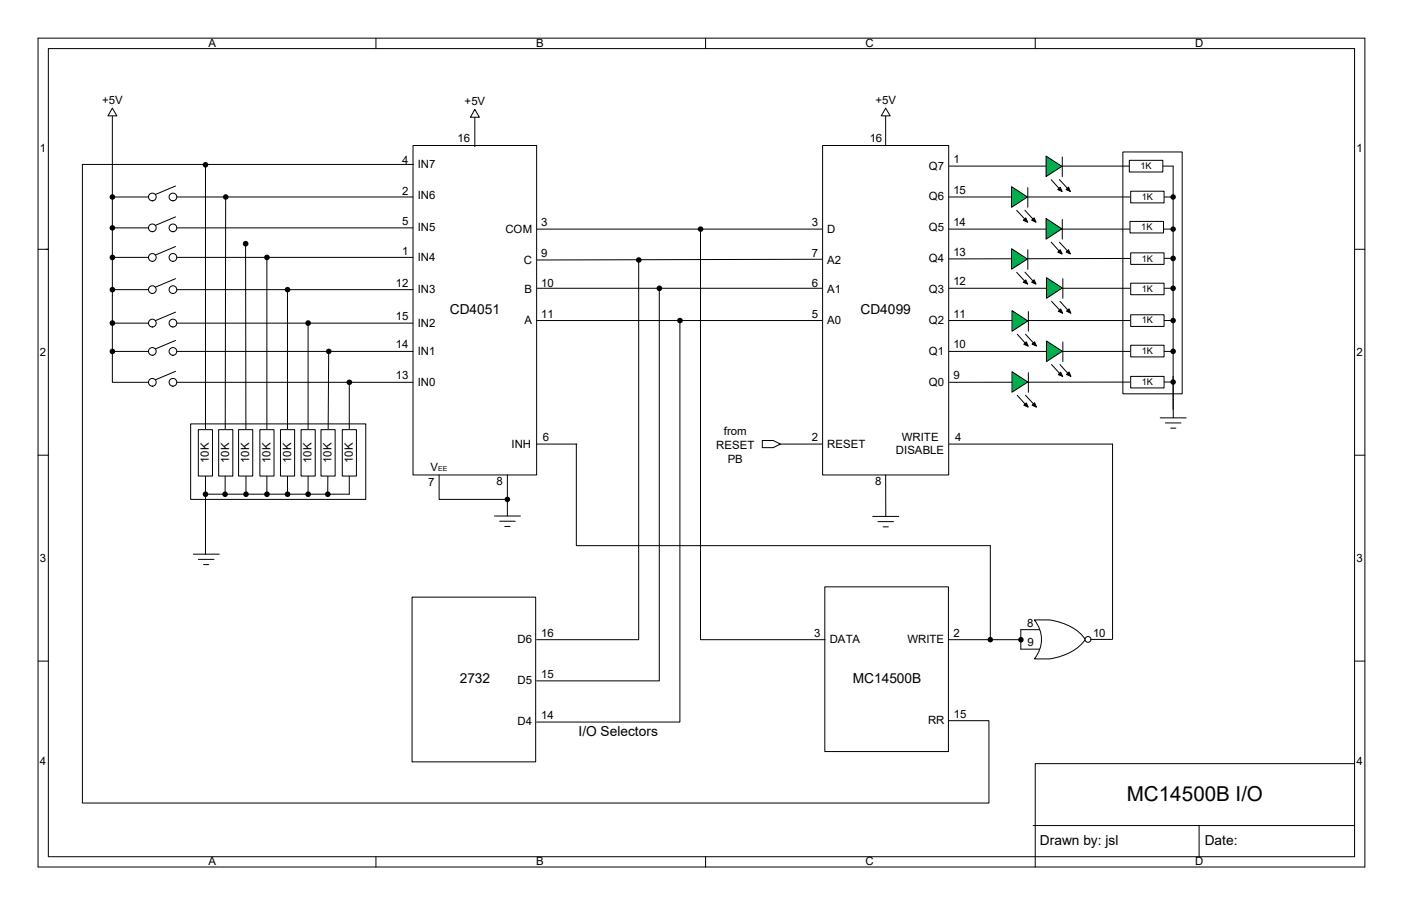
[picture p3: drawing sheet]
<svg xmlns="http://www.w3.org/2000/svg" width="432mm" height="279mm" viewBox="0 0 432 279" stroke-linecap="round" stroke-linejoin="round" font-family="sans-serif">
<path d="M346.1 46.9h18.3v74.6h-18.3z" fill="none" stroke="#000" stroke-width=".31"/>
<path d="M58.8 130.7h53.9v23.3h-53.9z" fill="#fff"/>
<path d="M58.8 130.7h53.9v23.3h-53.9zM240.1 136.9h102.8" fill="none" stroke="#000" stroke-width=".31"/>
<path d="M127 184.1h38.1v50.8h-38.1z" fill="#fff"/>
<path d="M127 184.1h38.1v50.8h-38.1z" fill="none" stroke="#000" stroke-width=".31"/>
<path d="M254.2 181h38.1v50.8h-38.1z" fill="#fff"/>
<g fill="none" stroke="#000" stroke-width=".31">
<path d="M11.7 11.8h409v255.6h-409zM115.9 11.8v3.2M217.5 11.8v3.2M319.1 11.8v3.2M291.6 51.2h70M11.7 76.9h3.2M165.4 70.7h196.2M291.6 60.7h70M361.6 79.7l-196.2 .5M417.5 76.9h3.2M165.4 88.9h196.2M11.7 140.4h3.2"/>
<path d="M417.5 140.4h3.2M254.2 181h38.1v50.8h-38.1zM11.7 203.9h3.2M417.5 203.9h3.2M417.5 235.5h-98.4v28.6M318.4 254.6h99.1M369.6 254.6v9.6M14.9 264.2v-249.2h402.6v249.2h-402.6M115.9 264.2v3.2M217.5 264.2v3.2M319.1 264.2v3.2"/>
</g>
<g fill="#000">
<circle cx="361.6" cy="70.7" r=".85"/>
<circle cx="361.6" cy="60.7" r=".85"/>
<circle cx="361.6" cy="79.7" r=".86"/>
<circle cx="361.6" cy="88.9" r=".86"/>
</g>
<path d="M127.3 44.9h38.1v101.6h-38.1z" fill="#fff"/>
<path d="M127.3 44.9h38.1v101.6h-38.1zM53.3 60.7h74M53.3 70.3h74M53.3 79.4h74M53.3 89.3h74M53.3 99.7h74M165.4 98.8h196.2M53.3 108.4h74M53.3 117.9h74M282.6 108.4h79" fill="none" stroke="#000" stroke-width=".31"/>
<g fill="#000">
<circle cx="361.6" cy="98.8" r=".85"/>
<circle cx="361.6" cy="108.4" r=".86"/>
</g>
<path d="M253.5 44.9h38.9v101.6h-38.9z" fill="#fff"/>
<path d="M273 35.3v9.6M253.5 44.9h38.9v101.6h-38.9zM215.9 70.7v126.6h38.4M196.8 80.2v117.1h-31.4M203.2 88.9v121.1h-37.8M209.5 98.8v123.9h-44.1M269 159.3h8M273 146.5v12.8M270.6 160.9h4.8M272.2 162.5h1.6M292.4 197.3h22.3" fill="none" stroke="#000" stroke-width=".31"/>
<g fill="#000">
<circle cx="215.9" cy="70.6" r=".86"/>
<circle cx="196.9" cy="80.2" r=".86"/>
<circle cx="203.2" cy="88.9" r=".87"/>
<circle cx="209.6" cy="98.8" r=".86"/>
<circle cx="314.7" cy="197.3" r=".86"/>
</g>
<path d="M273 33.4l1.4 2.3h-2.8z" fill="#fff"/>
<path d="M146.3 35.7v9.6M273 33.4l1.4 2.3h-2.8z" fill="none" stroke="#000" stroke-width=".31"/>
<path d="M146.3 33.7l1.4 2.5h-2.7z" fill="#fff"/>
<path d="M146.3 33.7l1.4 2.5h-2.7zM152.4 159.1h8M156.4 146.5v12.6M154 160.7h4.8M155.6 162.3h1.6" fill="none" stroke="#000" stroke-width=".31"/>
<path d="M348.1 49.4h10.3v3.6h-10.3z" fill="#fff"/>
<path d="M348.1 49.4h10.3v3.6h-10.3z" fill="none" stroke="#000" stroke-width=".31"/>
<path d="M348.3 68.3h10.3v3.5h-10.3z" fill="#fff"/>
<path d="M348.3 68.3h10.3v3.5h-10.3z" fill="none" stroke="#000" stroke-width=".31"/>
<path d="M348.5 59h10.3v3.6h-10.3z" fill="#fff"/>
<path d="M348.5 59h10.3v3.6h-10.3z" fill="none" stroke="#000" stroke-width=".31"/>
<path d="M348.5 78h10.3v3.5h-10.3z" fill="#fff"/>
<path d="M348.5 78h10.3v3.5h-10.3z" fill="none" stroke="#000" stroke-width=".31"/>
<path d="M348.5 87.3h10.3v3.6h-10.3z" fill="#fff"/>
<path d="M348.5 87.3h10.3v3.6h-10.3z" fill="none" stroke="#000" stroke-width=".31"/>
<path d="M348.5 97.1h10.3v3.6h-10.3z" fill="#fff"/>
<path d="M348.5 97.1h10.3v3.6h-10.3z" fill="none" stroke="#000" stroke-width=".31"/>
<path d="M348.5 106.5h10.3v3.6h-10.3z" fill="#fff"/>
<g fill="none" stroke="#000" stroke-width=".31">
<path d="M361.6 51.2v75M69.6 60.7l-.2 91.7M75.7 75.1l.1 77.3M82.3 79.4v73M88.6 89.3v63.1M95 99.7v52.7M101.3 108.4l-.3 44M107.7 117.9v34.5h-44.4M348.5 106.5h10.3v3.6h-10.3zM63.3 158.2v12.7M59.6 170.9h8M61.1 172.5h4.9"/>
<path d="M62.7 174.1h1.6"/>
</g>
<g fill="#000">
<circle cx="69.6" cy="60.7" r=".86"/>
<circle cx="75.7" cy="75.2" r=".87"/>
<circle cx="82.3" cy="79.4" r=".87"/>
<circle cx="88.6" cy="89.3" r=".86"/>
<circle cx="95" cy="99.6" r=".87"/>
<circle cx="101.3" cy="108.4" r=".86"/>
<circle cx="107.7" cy="117.9" r=".86"/>
<circle cx="63.3" cy="152.4" r=".86"/>
<circle cx="69.4" cy="152.4" r=".87"/>
<circle cx="75.8" cy="152.4" r=".86"/>
<circle cx="82.3" cy="152.4" r=".87"/>
<circle cx="88.6" cy="152.4" r=".87"/>
<circle cx="95" cy="152.4" r=".87"/>
<circle cx="101" cy="152.4" r=".87"/>
</g>
<path d="M67.4 132.5h4.4v14.3h-4.4z" fill-rule="evenodd" fill="#fff"/>
<path d="M67.4 132.5h4.4v14.3h-4.4z" fill="none" stroke="#000" stroke-width=".31"/>
<path d="M73.5 132.5h4.4v14.3h-4.4z" fill-rule="evenodd" fill="#fff"/>
<path d="M73.5 132.5h4.4v14.3h-4.4z" fill="none" stroke="#000" stroke-width=".31"/>
<path d="M80.1 132.5h4.4v14.3h-4.4z" fill-rule="evenodd" fill="#fff"/>
<path d="M80.1 132.5h4.4v14.3h-4.4z" fill="none" stroke="#000" stroke-width=".31"/>
<path d="M86.4 132.5h4.4v14.3h-4.4z" fill-rule="evenodd" fill="#fff"/>
<path d="M86.4 132.5h4.4v14.3h-4.4z" fill="none" stroke="#000" stroke-width=".31"/>
<path d="M92.8 132.5h4.4v14.3h-4.4z" fill-rule="evenodd" fill="#fff"/>
<path d="M92.8 132.5h4.4v14.3h-4.4z" fill="none" stroke="#000" stroke-width=".31"/>
<path d="M98.9 132.5h4.4v14.3h-4.4z" fill-rule="evenodd" fill="#fff"/>
<path d="M98.9 132.5h4.4v14.3h-4.4z" fill="none" stroke="#000" stroke-width=".31"/>
<path d="M105.5 132.5h4.4v14.3h-4.4z" fill-rule="evenodd" fill="#fff"/>
<path d="M34.6 35.7v82.2h12.3M34.6 60.7h12.3M34.6 70.3h12.3M34.6 79.4h12.3M34.6 89.3h12.3M34.6 99.7h12.3M34.6 108.4h12.3M105.5 132.5h4.4v14.3h-4.4z" fill="none" stroke="#000" stroke-width=".31"/>
<g fill="#000">
<circle cx="34.6" cy="79.4" r=".87"/>
<circle cx="34.7" cy="60.8" r=".86"/>
<circle cx="34.7" cy="70.3" r=".86"/>
<circle cx="34.6" cy="99.6" r=".87"/>
<circle cx="34.7" cy="89.3" r=".86"/>
<circle cx="34.7" cy="108.4" r=".86"/>
</g>
<circle cx="47" cy="60.7" r="1.19" fill="#fff"/>
<circle cx="47" cy="60.7" r="1.19" fill="none" stroke="#000" stroke-width=".31"/>
<circle cx="53.3" cy="60.7" r="1.19" fill="#fff"/>
<g fill="none" stroke="#000" stroke-width=".31">
<path d="M54.1 57.4l-6.2 2.6"/>
<circle cx="53.3" cy="60.7" r="1.19"/>
</g>
<circle cx="47" cy="70.3" r="1.19" fill="#fff"/>
<circle cx="47" cy="70.3" r="1.19" fill="none" stroke="#000" stroke-width=".31"/>
<circle cx="53.3" cy="70.3" r="1.19" fill="#fff"/>
<g fill="none" stroke="#000" stroke-width=".31">
<path d="M54.1 66.9l-6.2 2.6"/>
<circle cx="53.3" cy="70.3" r="1.19"/>
</g>
<circle cx="46.9" cy="79.4" r="1.2" fill="#fff"/>
<circle cx="46.9" cy="79.4" r="1.2" fill="none" stroke="#000" stroke-width=".31"/>
<circle cx="53.3" cy="79.4" r="1.2" fill="#fff"/>
<g fill="none" stroke="#000" stroke-width=".31">
<path d="M54.1 76l-6.2 2.7"/>
<circle cx="53.3" cy="79.4" r="1.2"/>
</g>
<circle cx="47" cy="89.3" r="1.19" fill="#fff"/>
<circle cx="47" cy="89.3" r="1.19" fill="none" stroke="#000" stroke-width=".31"/>
<circle cx="53.3" cy="89.3" r="1.19" fill="#fff"/>
<g fill="none" stroke="#000" stroke-width=".31">
<path d="M54.1 85.9l-6.2 2.7"/>
<circle cx="53.3" cy="89.3" r="1.19"/>
</g>
<circle cx="46.9" cy="99.6" r="1.19" fill="#fff"/>
<circle cx="46.9" cy="99.6" r="1.19" fill="none" stroke="#000" stroke-width=".31"/>
<circle cx="53.3" cy="99.6" r="1.19" fill="#fff"/>
<g fill="none" stroke="#000" stroke-width=".31">
<path d="M54.1 96.3l-6.2 2.6"/>
<circle cx="53.3" cy="99.6" r="1.19"/>
</g>
<circle cx="47" cy="108.4" r="1.19" fill="#fff"/>
<circle cx="47" cy="108.4" r="1.19" fill="none" stroke="#000" stroke-width=".31"/>
<circle cx="53.3" cy="108.4" r="1.19" fill="#fff"/>
<g fill="none" stroke="#000" stroke-width=".31">
<path d="M54.1 105l-6.2 2.6"/>
<circle cx="53.3" cy="108.4" r="1.19"/>
</g>
<circle cx="47" cy="117.9" r="1.19" fill="#fff"/>
<circle cx="47" cy="117.9" r="1.19" fill="none" stroke="#000" stroke-width=".31"/>
<circle cx="53.3" cy="117.9" r="1.19" fill="#fff"/>
<g fill="none" stroke="#000" stroke-width=".31">
<path d="M54.1 114.5l-6.2 2.6"/>
<circle cx="53.3" cy="117.9" r="1.19"/>
</g>
<path d="M34.6 33.4l1.4 2.3h-2.7z" fill="#fff"/>
<path d="M34.6 33.4l1.4 2.3h-2.7zM324 55.4l2.3 2.6M326 58.5l.8-.8 .6 1.4zM326.5 55.4l2.4 2.6M329.3 57.7l.6 1.4-1.3-.6z" fill="none" stroke="#000" stroke-width=".31"/>
<path d="M326 58.5l.8-.8 .6 1.4zM329.3 57.7l.6 1.4-1.3-.6z" fill="#000"/>
<path d="M322.4 48.1l4.9 3.2-4.9 3.1z" fill="#00b050"/>
<path d="M25.4 50.7h102M63.3 50.8v107.4M322.4 48.1l4.9 3.2-4.9 3.1zM327.4 48.4v6.1" fill="none" stroke="#000" stroke-width=".31"/>
<circle cx="63.3" cy="50.8" r=".86" fill="#000"/>
<path d="M61.1 132.5h4.4v14.3h-4.4z" fill-rule="evenodd" fill="#fff"/>
<path d="M25.4 50.7v196.9h279.4v-25.4h-12.4M313.4 64.9l2.4 2.6M315.4 67.9l.7-.7 .6 1.3zM315.9 64.9l2.4 2.6M318 67.9l.7-.7 .6 1.3zM61.1 132.5h4.4v14.3h-4.4z" fill="none" stroke="#000" stroke-width=".31"/>
<path d="M315.4 67.9l.7-.7 .6 1.3zM318 67.9l.7-.7 .6 1.3z" fill="#000"/>
<path d="M311.8 57.6l4.9 3.1-4.9 3.2z" fill="#00b050"/>
<path d="M311.8 57.6l4.9 3.1-4.9 3.2zM316.8 57.9v6M324 74.7l2.3 2.6M326.5 74.7l2.4 2.6M326.8 77l.6 1.4-1.4-.6zM329.3 77l.6 1.3-1.3-.6zM165.4 136.9h12.4M177.6 136.9v31.4h127.6v29M234.9 135.8h3.4l2.2 1.1-2.2 1.1h-3.4zM342.9 136.9v60.3M135.3 146.5v7.5h21.1" fill="none" stroke="#000" stroke-width=".31"/>
<g fill="#000">
<path d="M326.8 77l.6 1.4-1.4-.6zM329.3 77l.6 1.3-1.3-.6z"/>
<circle cx="156.4" cy="154" r=".85"/>
<circle cx="305.2" cy="197.3" r=".85"/>
</g>
<path d="M322.4 67.4l4.9 3.2-4.9 3.1z" fill="#00b050"/>
<path d="M322.4 67.4l4.9 3.2-4.9 3.1zM327.4 67.7v6M313.4 84l2.4 2.6M315.4 87l.7-.7 .6 1.3zM315.9 83.9l2.4 2.7M318.7 86.3l.6 1.3-1.3-.6z" fill="none" stroke="#000" stroke-width=".31"/>
<path d="M315.4 87l.7-.7 .6 1.3zM318.7 86.3l.6 1.3-1.3-.6z" fill="#000"/>
<path d="M311.8 76.7l4.9 3.2-4.9 3.1z" fill="#00b050"/>
<path d="M311.8 76.7l4.9 3.2-4.9 3.1zM316.8 77v6.1M324.1 92.9l2.4 2.6M326.7 92.9l2.4 2.6M326.9 95.2l.6 1.4-1.3-.6zM328.7 96l.8-.8 .6 1.4z" fill="none" stroke="#000" stroke-width=".31"/>
<path d="M326.9 95.2l.6 1.4-1.3-.6zM328.7 96l.8-.8 .6 1.4z" fill="#000"/>
<path d="M322.5 85.6l4.9 3.2-4.9 3.2z" fill="#00b050"/>
<path d="M322.5 85.6l4.9 3.2-4.9 3.2zM327.6 85.9v6.1M313.5 103.1l2.4 2.6M316.1 103.1l2.4 2.6M316.3 105.4l.6 1.4-1.3-.6zM318.1 106.1l.8-.7 .5 1.3z" fill="none" stroke="#000" stroke-width=".31"/>
<path d="M316.3 105.4l.6 1.4-1.3-.6zM318.1 106.1l.8-.7 .5 1.3z" fill="#000"/>
<path d="M311.9 95.8l4.9 3.2-4.9 3.2z" fill="#00b050"/>
<path d="M311.9 95.8l4.9 3.2-4.9 3.2zM316.9 96.1v6.1M324.1 112.4l2.4 2.7M326.7 112.4l2.4 2.7M326.9 114.8l.6 1.3-1.3-.6zM329.5 114.7l.6 1.4-1.4-.6z" fill="none" stroke="#000" stroke-width=".31"/>
<path d="M326.9 114.8l.6 1.3-1.3-.6zM329.5 114.7l.6 1.4-1.4-.6z" fill="#000"/>
<path d="M322.5 105.2l4.9 3.1-4.9 3.2z" fill="#00b050"/>
<path d="M322.5 105.2l4.9 3.1-4.9 3.2zM327.6 105.5v6M361.6 117.8l-68.9 .1M313.5 121.9l2.4 2.6M315.6 125l.7-.8 .6 1.4zM316.1 121.9l2.4 2.6M318.1 125l.8-.8 .5 1.4z" fill="none" stroke="#000" stroke-width=".31"/>
<g fill="#000">
<path d="M315.6 125l.7-.8 .6 1.4zM318.1 125l.8-.8 .5 1.4z"/>
<circle cx="361.6" cy="117.8" r=".85"/>
</g>
<path d="M311.9 114.6l4.9 3.2-4.9 3.1z" fill="#00b050"/>
<path d="M311.9 114.6l4.9 3.2-4.9 3.1zM316.9 114.9v6.1M314.6 194.2h12M326.6 197.2h12.1M314.6 200.2h12" fill="none" stroke="#000" stroke-width=".31"/>
<path d="M318.8 191.2a19.1 19.1 0 0 1 9.8 1.4l2.1 1.1 1.8 1.2 2 2.3a15.5 15.5 0 0 1-11 6h-4.7a9.3 9.3 0 0 0 0-12z" fill-rule="evenodd" fill="#fff"/>
<path d="M318.8 191.2a19.1 19.1 0 0 1 9.8 1.4l2.1 1.1 1.8 1.2 2 2.3a15.5 15.5 0 0 1-11 6h-4.7a9.3 9.3 0 0 0 0-12z" fill="none" stroke="#000" stroke-width=".31"/>
<circle cx="335.4" cy="197.2" r=".9" fill="#fff"/>
<g fill="none" stroke="#000" stroke-width=".31">
<path d="M314.6 194.2v6M338.7 197.2h3.9"/>
<circle cx="335.4" cy="197.2" r=".9"/>
</g>
<path d="M348.5 116.1h10.3v3.5h-10.3z" fill="#fff"/>
<path d="M348.5 116.1h10.3v3.5h-10.3zM361.6 116v12.9M357.6 128.9h8M359.2 130.4h4.8M360.8 132h1.6" fill="none" stroke="#000" stroke-width=".31"/>
<text font-size="6.3" x="347.3" y="247.1">MC14500B I/O</text>
<g font-size="4.2">
<text x="138.6" y="96.9">CD4051</text>
<text x="265.2" y="96.9">CD4099</text>
<text x="141.7" y="210.5">2732</text>
<text x="262.8" y="210.5">MC14500B</text>
<text x="178.3" y="227.1">I/O Selectors</text>
<text x="320.5" y="260.7">Drawn by: jsl</text>
<text x="371.3" y="260.7">Date:</text>
</g>
<g font-size="3.5">
<text x="64.2" y="14.5">A</text>
<text x="165.2" y="14.5">B</text>
<text x="266.7" y="14.5">C</text>
<text x="368.3" y="14.4">D</text>
<text x="31.5" y="32">+5V</text>
<text x="143.2" y="32.5">+5V</text>
<text x="269.8" y="32">+5V</text>
<text x="12.3" y="47">1</text>
<text x="141.1" y="43.9">16</text>
<text x="268.1" y="43.9">16</text>
<text x="418.1" y="47">1</text>
<text x="124" y="50.5">4</text>
<text x="128.7" y="51.9">IN7</text>
<text x="286.3" y="52.3">Q7</text>
<text x="293.8" y="50.3">1</text>
<text x="293.8" y="59.8">15</text>
<text x="124" y="60">2</text>
<text x="128.7" y="61.4">IN6</text>
<text x="286.3" y="61.8">Q6</text>
<text x="124" y="69.3">5</text>
<text x="128.7" y="71.3">IN5</text>
<text x="155.8" y="71.8">COM</text>
<text x="166.8" y="69.8">3</text>
<text x="250.2" y="69.8">3</text>
<text x="255" y="71.8">D</text>
<text x="286.3" y="71.3">Q5</text>
<text x="293.8" y="69.8">14</text>
<text x="124" y="78.5">1</text>
<text x="128.7" y="80.5">IN4</text>
<text x="161.5" y="81.3">C</text>
<text x="166.8" y="79.3">9</text>
<text x="250.2" y="79.3">7</text>
<text x="255" y="81.3">A2</text>
<text x="286.3" y="80.9">Q4</text>
<text x="293.8" y="78.9">13</text>
<text x="122" y="88.4">12</text>
<text x="166.8" y="88.4">10</text>
<text x="250.2" y="88.4">6</text>
<text x="293.8" y="88">12</text>
<text x="128.7" y="90.4">IN3</text>
<text x="161.7" y="90.4">B</text>
<text x="255" y="90.4">A1</text>
<text x="286.3" y="90.4">Q3</text>
<text x="122" y="98.7">15</text>
<text x="128.7" y="100.7">IN2</text>
<text x="161.7" y="99.9">A</text>
<text x="166.8" y="97.9">11</text>
<text x="250.2" y="97.9">5</text>
<text x="255" y="99.9">A0</text>
<text x="286.3" y="99.9">Q2</text>
<text x="293.8" y="97.9">11</text>
<text x="122" y="107.4">14</text>
<text x="293.8" y="107.4">10</text>
<text x="12.3" y="109.7">2</text>
<text x="128.7" y="109.4">IN1</text>
<text x="286.3" y="109.4">Q1</text>
<text x="418.1" y="109.7">2</text>
<text x="122" y="117">13</text>
<text x="128.7" y="119">IN0</text>
<text x="286.3" y="119">Q0</text>
<text x="293.8" y="117">9</text>
<text x="167.3" y="136">6</text>
<text x="223.1" y="134.2">from</text>
<text x="250.2" y="136">2</text>
<text x="277.9" y="135.9">WRITE</text>
<text x="294.3" y="136">4</text>
<text x="64.4" y="142.8" transform="rotate(-90 64.4 142.8)">10K</text>
<text x="70.7" y="142.8" transform="rotate(-90 70.7 142.8)">10K</text>
<text x="76.8" y="142.8" transform="rotate(-90 76.8 142.8)">10K</text>
<text x="83.4" y="142.8" transform="rotate(-90 83.4 142.8)">10K</text>
<text x="89.7" y="142.8" transform="rotate(-90 89.7 142.8)">10K</text>
<text x="96.1" y="142.8" transform="rotate(-90 96.1 142.8)">10K</text>
<text x="102.2" y="142.8" transform="rotate(-90 102.2 142.8)">10K</text>
<text x="108.8" y="142.8" transform="rotate(-90 108.8 142.8)">10K</text>
<text x="157.6" y="138">INH</text>
<text x="220.8" y="138.4">RESET</text>
<text x="224.3" y="142.7">PB</text>
<text x="255" y="138">RESET</text>
<text x="276.1" y="140.1">DISABLE</text>
<text x="132" y="149.9">7</text>
<text x="132.7" y="145.2">V</text>
<text x="153" y="149.5">8</text>
<text x="269.7" y="149.5">8</text>
<text x="12.3" y="173.2">3</text>
<text x="418.1" y="173.2">3</text>
<text x="166.8" y="196.3">16</text>
<text x="251" y="196.3">3</text>
<text x="293.8" y="196.3">2</text>
<text x="316.6" y="193.2">8</text>
<text x="336.9" y="196.3">10</text>
<text x="159.5" y="198.3">D6</text>
<text x="255.7" y="198.3">DATA</text>
<text x="279.7" y="198.3">WRITE</text>
<text x="316.7" y="199.3">9</text>
<text x="166.8" y="209">15</text>
<text x="159.5" y="211">D5</text>
<text x="166.8" y="221.7">14</text>
<text x="294" y="221.4">15</text>
<text x="159.5" y="223.7">D4</text>
<text x="286" y="223.3">RR</text>
<text x="12.3" y="235.9">4</text>
<text x="418.1" y="235.9">4</text>
<text x="64.2" y="266.9">A</text>
<text x="165.2" y="266.9">B</text>
<text x="266.7" y="266.9">C</text>
<text x="368.3" y="266.8">D</text>
</g>
<g font-size="2.8">
<text x="351.5" y="52.1">1K</text>
<text x="351.9" y="61.6">1K</text>
<text x="351.8" y="71">1K</text>
<text x="351.9" y="80.6">1K</text>
<text x="351.9" y="90">1K</text>
<text x="351.9" y="99.7">1K</text>
<text x="351.9" y="109.1">1K</text>
<text x="351.9" y="118.7">1K</text>
</g>
<text font-size="2.1" x="135" y="145.2">EE</text>
</svg>
